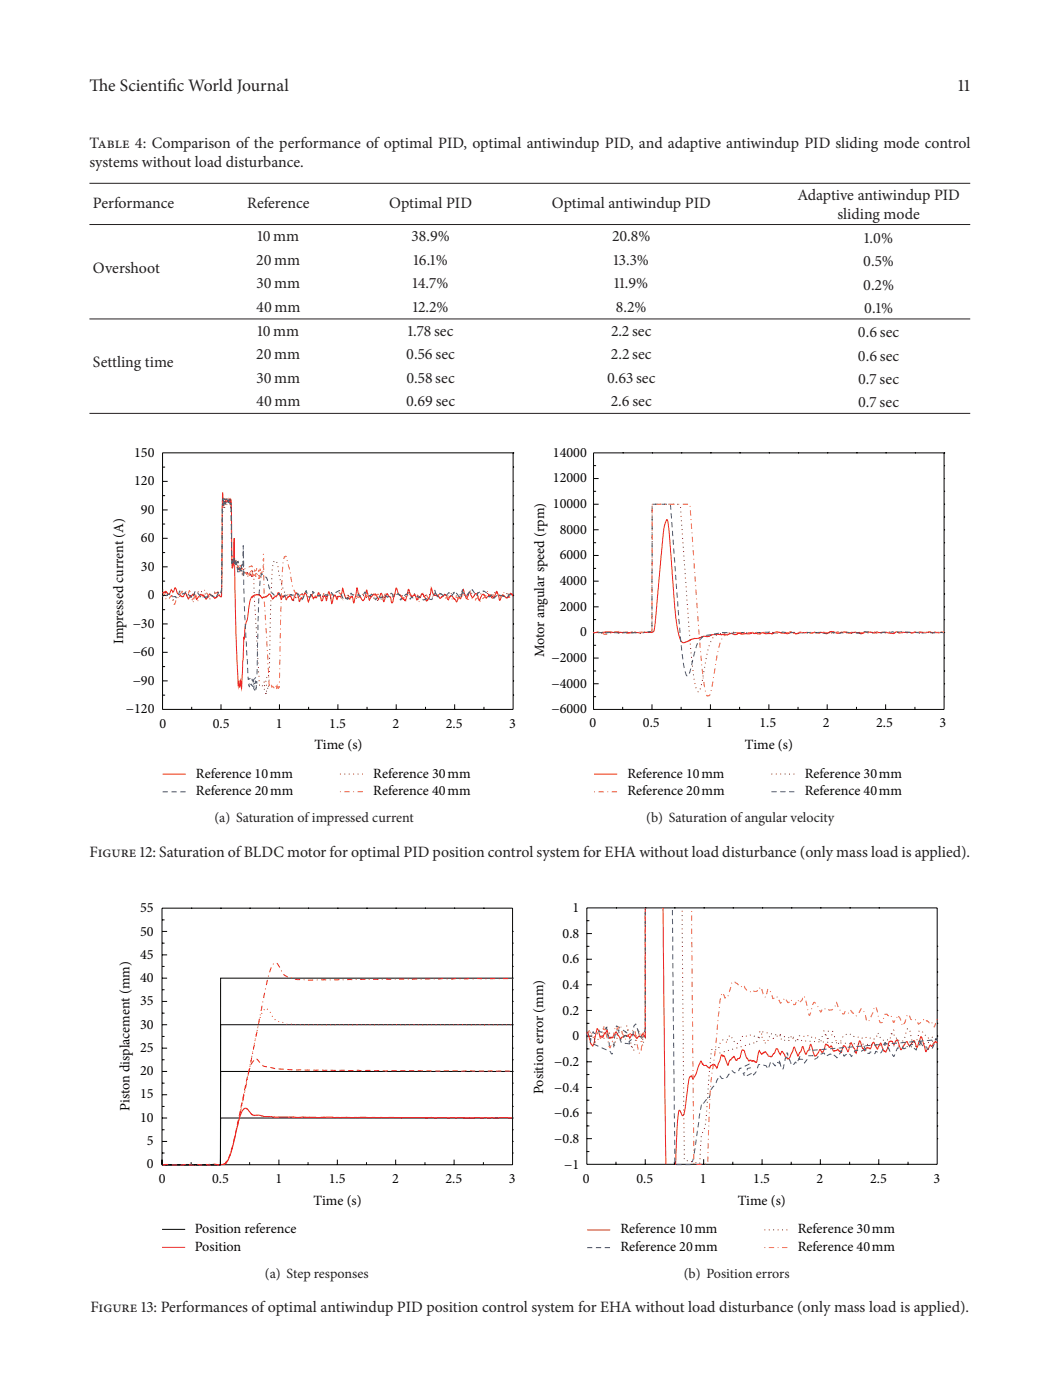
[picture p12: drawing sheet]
<svg xmlns="http://www.w3.org/2000/svg" width="212mm" height="279mm" viewBox="0 0 212 279" stroke-linecap="round" stroke-linejoin="round" font-family="sans-serif">
<path d="M17.8 36.6h175.8M17.8 44.8h175.8M17.8 63.7h175.8M17.8 82.5h175.8" fill="none" stroke="#231f20" stroke-width=".2"/>
<g fill="none" stroke="#040503" stroke-width=".2">
<path d="M32.4 90.4h70v51.2h-70zM32.4 98.9h.5M32.4 96.1h1.1M32.4 93.2h.5M102.4 90.4h.1M102.4 98.9h.1M102.4 96.1h.1M102.4 93.2h.1M118.4 90.4h70v51.2h-70zM118.4 98.1h.5M118.4 95.5h1M118.4 92.9h.5"/>
<path d="M124.2 90.4h.1M130.1 90.4h.1M135.9 90.4h.1M141.7 90.4h.1M147.6 90.4h.1M153.4 90.4h.1M159.2 90.4h.1M165 90.4h.1M170.9 90.4h.1M176.7 90.4h.1M182.5 90.4h.1M188.4 90.4h.1"/>
<path d="M188.4 98.1h.1M188.4 95.5h.1M188.4 92.9h.1M32.4 118.8h1.1M32.4 116h.5M32.4 113.1h1.1M32.4 110.3h.5M32.4 107.4h1.1M32.4 104.6h.5M32.4 101.8h1.1M102.4 118.8h.1M102.4 116h.1"/>
<path d="M102.4 113.1h.1M102.4 110.3h.1M102.4 107.4h.1M102.4 104.6h.1M102.4 101.8h.1M118.4 116h1M118.4 118.5h.5M118.4 113.4h.5M118.4 110.9h1M118.4 108.3h.5M118.4 105.7h1M118.4 103.2h.5"/>
<path d="M118.4 100.6h1M188.4 118.5h.1M188.4 116h.1M188.4 113.4h.1M188.4 110.9h.1M188.4 108.3h.1M188.4 105.7h.1M188.4 103.2h.1M188.4 100.6h.1M32.4 138.7h.5M32.4 135.9h1.1M32.4 133h.5"/>
<path d="M32.4 130.2h1.1M32.4 127.4h.5M32.4 124.5h1.1M32.4 121.7h.5M102.4 138.7h.1M102.4 135.9h.1M102.4 133h.1M102.4 130.2h.1M102.4 127.4h.1M102.4 124.5h.1M102.4 121.7h.1M118.4 139h.5"/>
<path d="M118.4 136.5h1M118.4 133.9h.5M118.4 131.3h1M118.4 128.8h.5M118.4 126.2h1M118.4 123.7h.5M118.4 121.1h1M188.4 139h.1M188.4 136.5h.1M188.4 133.9h.1M188.4 131.3h.1M188.4 128.8h.1"/>
<path d="M188.4 126.2h.1M188.4 123.7h.1M188.4 121.1h.1M38.2 141.1v.5M44.1 140.6v1M49.9 141.1v.5M55.8 140.6v1M61.6 141.1v.5M67.4 140.6v1M73.2 141.1v.5M79 140.6v1M84.9 141.1v.5"/>
<path d="M90.7 140.6v1M96.6 141.1v.5M124.2 141.1v.5M130.1 140.6v1M135.9 141.1v.5M141.7 140.6v1M147.6 141.1v.5M153.4 140.6v1M159.2 141.1v.5M165 140.6v1M170.9 141.1v.5M176.7 140.6v1"/>
<path d="M182.5 141.1v.5M32.3 181.2h70v51.2h-70zM32.3 199.9h1M32.3 197.5h.5M32.3 195.2h1M32.3 192.9h.5M32.3 190.6h1M32.3 188.2h.5M32.3 185.9h1M32.3 183.6h.5M38.1 181.2h.1M44 181.2h.1"/>
<path d="M49.8 181.2h.1M55.6 181.2h.1M61.5 181.2h.1M67.3 181.2h.1M73.1 181.2h.1M78.9 181.2h.1M84.8 181.2h.1M90.6 181.2h.1M96.4 181.2h.1M102.3 199.9h.1M102.3 197.5h.1M102.3 195.2h.1"/>
<path d="M102.3 192.9h.1M102.3 190.6h.1M102.3 188.2h.1M102.3 185.9h.1M102.3 195.2h-58.3v37.2h-11.7M117.1 181.2h69.9v51.2h-69.9zM117.1 199.1h.5M117.1 196.5h1M117.1 194h.5M117.1 191.4h1M117.1 188.9h.5M117.1 186.3h1"/>
<path d="M117.1 183.7h.5M122.9 181.2h.1M128.7 181.2h.1M134.5 181.2h.1M140.4 181.2h.1M146.2 181.2h.1M152 181.2h.1M157.9 181.2h.1M163.7 181.2h.1M169.5 181.2h.1M175.3 181.2h.1M187 199.1h.1"/>
<path d="M187 196.5h.1M187 194h.1M187 191.4h.1M187 188.9h.1M32.3 218.5h1M32.3 216.2h.5M32.3 213.8h1M32.3 211.5h.5M32.3 209.2h1M32.3 206.8h.5M32.3 204.5h1M32.3 202.2h.5"/>
<path d="M102.3 218.5h.1M102.3 216.2h.1M102.3 213.8h.1M102.3 211.5h.1M102.3 209.2h.1M102.3 206.8h.1M102.3 204.5h.1M102.3 202.2h.1M102.3 213.8h-58.3v18.6h-11.7h11.7v-9.3h58.3M102.3 204.5h-58.3v27.9h-11.7M117.1 219.6h.5M117.1 217h1"/>
<path d="M117.1 214.4h.5M117.1 211.9h1M117.1 209.3h.5M117.1 206.8h1M117.1 204.2h.5M117.1 201.7h1M187 219.6h.1M187 217h.1M187 214.4h.1M187 211.9h.1M187 209.3h.1M187 206.8h.1"/>
<path d="M187 204.2h.1M187 201.7h.1M32.3 230.1h.5M32.3 227.8h1M32.3 225.5h.5M32.3 223.1h1M32.3 220.8h.5M38.1 231.9v.5M44 231.4v1M49.8 231.9v.5M55.6 231.4v1M61.5 231.9v.5"/>
<path d="M67.3 231.4v1M73.1 231.9v.5M78.9 231.4v1M84.8 231.9v.5M90.6 231.4v1M96.4 231.9v.5M102.3 230.1h.1M102.3 227.8h.1M102.3 225.5h.1M102.3 223.1h.1M102.3 220.8h.1M117.1 229.8h.5"/>
<path d="M117.1 227.2h1M117.1 224.7h.5M117.1 222.1h1M122.9 231.9v.5M128.7 231.3v1.1M134.5 231.9v.5M140.4 231.3v1.1M146.2 231.9v.5M152 231.3v1.1M157.9 231.9v.5M163.7 231.3v1.1M169.5 231.9v.5"/>
<path d="M175.3 231.3v1.1M181.2 231.9v.5M187 227.2h.1M187 224.7h.1M187 222.1h.1M32.3 245.3h4.6"/>
</g>
<path d="M32.4 118.2h.5a.28 .28 0 0 1 .3-.1 .28 .28 0 0 1 .2 .2l.1 .2 .3 .1 .3-.9 .2 .2a.19 .19 0 0 0 .2 .2 .19 .19 0 0 0 .2-.2l.2-.6h.1l.6 1.3 .7 .5 .3-.1 .2-.4a.25 .25 0 0 1 .3-.2 .25 .25 0 0 1 .2 .3l.3 .8a.5 .5 0 0 1 .5-.4l.4-.5h.3l.4 1 .6-.7a.24 .24 0 0 1 .2-.3 .24 .24 0 0 1 .3 .2h.3l.5 .8 .4-.5a.4 .4 0 0 1 .5-.5l.8 .8 .6-.3 .1-.3h.3l.1 .2 .2 .1 .1-.2 .2-20.6 .2 2.4v-.5l.1 .4 .1-.4 .1-.1 .1 .2 .1-.4 .1 .3 .2-.3 .1 .2 .1-.2 .1 .3 .1-.6 .1 1.1 .1-1 .1 .2 .2 13.5 .2-1.8 .1 1v-.2l.1-5 .4 18.9 .4 9.9v.7l.2-1 .1 1.2 .2-1.2 .2 1.5 .4-10.2 .1 .2 .2-2.3 .5-1.6 .5-3.6 .3-.7 .6-.5h.8l.5 .3a.24 .24 0 0 0 .1 .3 .24 .24 0 0 0 .3-.1l.7-.1 .3-.3a.29 .29 0 0 1 .3-.2 .29 .29 0 0 1 .2 .3l.4 .6 .2-.3 .7-.3 .2-.6 .5 .7 .1 .7 .3-.8 .3 .1a.3 .3 0 0 1 .3 .1 .3 .3 0 0 1 0 .4l.2 .2 .2-.6 .5-.2 .2 .2 .2 .6h.2l.4-1.1 .3-.3 .6 1.8 .2-.8 .3 .2 .1-.1 .5-1.1 .3 .3 .3 1.5 .6-1.5 .5 .9v-.1a.35 .35 0 0 1 .6-.2l.3-.9 .3 .4 .3 1.2 .3-.1 .1-.6a.21 .21 0 0 1 .2-.3 .21 .21 0 0 1 .2 .2l.2 .8 .5-1.8 .3 .9 .3 1.5 .2-.5a1.35 1.35 0 0 1 .4-1.2l.4 .8 .2-.3a.36 .36 0 0 1 .2-.3 .36 .36 0 0 1 .4 .2l.3-1.8 .7 2 .4-.1 .4 .3 .1-.4 .3-.2 .4 1.3 .6-3 .3 1.2 .6 1a.28 .28 0 0 0 .2 .3 .28 .28 0 0 0 .3-.2l.6-1.9 .5 2.1 .6-1 .6-.2 .3 .2 .3 .9 .4-1.2 .2-.1 .5 1.7 .4-1.2a.23 .23 0 0 1 .2-.4 .23 .23 0 0 1 .3 .3l.1 .2 .3 .2 .2 1 .2 .1 .7-2.9 .3 .6a.75 .75 0 0 0 .6 .8l.3 .7 .4 .1 .2 .3 .7-2.3 .5 1.2a.24 .24 0 0 0 .3 .3 .24 .24 0 0 0 .2-.3l.2-.2 .4 1.1h.1l.3-.4 .3-.2v.1l.4-.7 .6 .7 .3 .7 .5-.6 .5-1.9 .3 1.2 .3 .2h.3l.1-.1 .5 .4a.24 .24 0 0 0 .2 .3 .24 .24 0 0 0 .3-.2l.8-.6 .5 1.1 .6-.8h.2l.9 1.2 .4-.9 .3 .3 .1-.1 .5-1.7 .7 1.8 .5-1.4 .4 .8a.31 .31 0 0 0 .4 .3 .31 .31 0 0 0 .2-.4l.1-.1a.31 .31 0 0 1 .4-.2 .31 .31 0 0 1 .2 .4l.3 .9h.1l.6-1.2h.2l.5 .8 .4-.4 .1-.3 .5 .4a.28 .28 0 0 0 .2 .3 .28 .28 0 0 0 .3-.2l.6-1.2 .6 1.8 .4-.9a.24 .24 0 0 1 .3-.2 .24 .24 0 0 1 .2 .2l.6 .5 .3-.3 .4-.7 .2 .3 .1-.1 .2 .4M188.4 126.1l-.9 .2h-1.6l-.3-.2-.8 .2-2.3-.2-.4 .2-2-.1-.7 .1-.6-.2-.6 .3-1.4-.2-1.5 .1-.4-.2-.8 .2-1.5-.2-.9 .4-1-.3-.8 .1-1.4-.2-1.3 .3-1.4-.4-.9 .5-.9-.3-.7 .2-.8-.2-.6 .1-2.3-.1-.8 .3-.9-.4-.7 .4-2-.4-.5 .1-.6 .3h-1.4l-.5-.2-.7 .2-1-.1-.3-.1-.8 .2h-1.5l-.5-.1-.6 .3-1.2-.3-.5 .3-.6-.1-.5 .1-1-.1-.9 .1-1 .4-.8-.1-1 .4-1.3 .2-.8 .4-.9 .3-.4-.4-.5-1.1-.6-3.6-1.2-16.5-.3-2.6-.2-.4-.5 .9-.3 2.1-1.7 18.5a.95 .95 0 0 1-.4 1l-4.9 .1-.3-.2-2.5 .1-.8-.1-3.3 .1M32.4 154.5h4.7M118.5 154.5h4.6M128.7 181.2v25.8l-.2-.3a.25 .25 0 0 0-.1-.3 .25 .25 0 0 0-.4 .2v.1a.23 .23 0 0 1-.2 .2 .23 .23 0 0 1-.3-.2l-.2 .2a.32 .32 0 0 1-.3 .3 .32 .32 0 0 1-.3-.4l-.1-.1a.38 .38 0 0 0-.4-.3 .38 .38 0 0 0-.3 .4 .23 .23 0 0 1-.3 .2 .23 .23 0 0 1-.2-.3 .23 .23 0 0 1-.3 .1 .23 .23 0 0 1-.2-.2l-.7 .3-.4 .4-.6-.7-.2-.7-.5 .7a.42 .42 0 0 1-.5 .4l-.2 .2-.3-.1-.4-1.4-.6 .7-.2 .6-.6-.1-.3-1.2-.3-.4-.7 3.1a.22 .22 0 0 1-.2 .4 .22 .22 0 0 1-.2-.4l-.1-.1-.7-2.2-.1 .2M132.3 181.2l.5 51.2M187 208.2l-.1-.1a.24 .24 0 0 0-.3-.2 .24 .24 0 0 0-.2 .2l-.2 .2a.37 .37 0 0 1-.4 .5l-.2-.2-.4 .8-.3 .1-.2 .4-.7-2.7-.2-.3-.8 2.1-.5-1a.29 .29 0 0 0-.3-.3 .29 .29 0 0 0-.3 .4l-.1 .4a.37 .37 0 0 1-.5 .1 .37 .37 0 0 1-.2-.4l-.1-.3h-.2l-1.1 1.6-.7-2-.3 .3-.3 .6-.2-.1-.2-.4-.3-.1a.51 .51 0 0 0-.5 .7l-.4 1.5-.2-.2a.95 .95 0 0 1-.6-.9l-.3-.7-.6 1.2-.6-1.1a.24 .24 0 0 0-.3-.3 .24 .24 0 0 0-.2 .4l-.1 .2a.5 .5 0 0 1-.4 .7l-.3-.1a.45 .45 0 0 0-.6 .5h-.1l-.2-.5h-.2l-.6-1.5-.7 2.5-.3-.8-.7-1.3-.6 1.8-.6-1a.31 .31 0 0 0-.4-.1 .31 .31 0 0 0-.1 .4l-.3 .8-.7-.6-.4 .3a.33 .33 0 0 1-.5 0 .33 .33 0 0 1-.1-.4l-.1-.4a.23 .23 0 0 0-.3-.1 .23 .23 0 0 0-.1 .2l-.9-.6-.3 1a.35 .35 0 0 1-.1 .5 .35 .35 0 0 1-.4 0l-.3-.5-.7 1.3-.4 .1-.5-1.9-.3-.5-.3 1.1-.6 .9-.6-1.6-1 2-.7-1.8-1.1 2.3h-.2l-.3-.3-.2-.1-.4-.6a.26 .26 0 0 0-.1-.3 .26 .26 0 0 0-.3 0v.1a.21 .21 0 0 1-.2 .3 .21 .21 0 0 1-.2-.3l-.4-.8h-.2l-.4 .9-.4 .4a.29 .29 0 0 1-.2 .3 .29 .29 0 0 1-.3-.1h-.3l-.5-.8h-.3l-.3 .2a.24 .24 0 0 1-.2 .2 .24 .24 0 0 1-.3-.3l-.2-.4-.5 2.2-.2 .2-.6-.4-.3 .1-.3-.2-.2 .2-.5-.8-.3-1.1-.2-.3a.3 .3 0 0 0-.4 0 .3 .3 0 0 0-.1 .4l-.3 1.1-.4 .2a.28 .28 0 0 1-.3 .3 .28 .28 0 0 1-.2-.4l-.1-.1a.22 .22 0 0 0-.2-.3 .22 .22 0 0 0-.2 .3l-.6 .5-.4 1-.6-1.7-.2-.2-.1 .1a.24 .24 0 0 0-.3-.3 .24 .24 0 0 0-.2 .4l-.8 2.3-.5-.8-.4 .1a.52 .52 0 0 0-.5 .7l-.7-.6-.4 .1-.4-.4-.3-.5-1 2.6-.5 .9-.2-.2a.22 .22 0 0 0 0-.3 .22 .22 0 0 0-.3 0 1.01 1.01 0 0 0-.4 1.2l-.8 5.9a.56 .56 0 0 1-.5 .7l-.4-.8-.2-.2-.4 2.5-.3 8.3M102.3 223.1l-47.6-.2h-1.9l-1.1-.3h-1.1l-.5-.3-.7-1-.5-.1-.6 .5-.4 1.1-1.8 7.2-.4 1.2-.6 .9-.6 .3-1 .1h-11.2M32.3 248.9h4.6M117.1 245.5h4.6" fill="none" stroke="#ee2123" stroke-width=".2"/>
<path d="M68.4 119.7v.1" fill="none" stroke="#f47f21" stroke-width=".2"/>
<path d="M48 113v-.1v.8l.1-.1 .1 .2 .1-.5 .1 .4 1.9-.8-.1 .1 .5 .4 .1 .9-.1-.2 .5-.3v-.3l.1 .5 .6 .1v-.6v.3h-.3v.2v.9h.2v-.2l-.1-.2 .1 1-.3-.2-.2-.2 .1-.7v.2l-.1 .1-.2-.3-.2 .3 .1 .6 .1-.2-.5-.3v.4l-.3-1.7-.2 1.3 .3 .2-.4-1-.1 .7-.2 .1 .1-.8-.4 .9-.1-.6-.1 .4-.1-.5-.1 .5-.1-.6-.1 .3-.1-.2-.2 .1 .1-.4-.1 1-.6-.5-.1-1.1-.1 .3-.2-1v.9l-.5-.4v-.1h.4l-.2 .2v-.6h-.1v-.9l.1 .2 .4 .1v.1l-.7 .2v.4l-.1-.4h-.1l-.1-.3-.2 .5-.1-.3h-.1l-.2-12.4 .1 .3-.4-.1v.2l-.1-.3v.2l-.1-.2-.4 .1v.1h.2l-.1 .8-.4-.2 .3-.6v-.5l.3-.2 .5 .1v.1l-1.5-.1 .1 1 .1-.1v-.4l.1 .2 .1-.1h-.4v-.1l.2 1.1-.3-.4-.1 17.6-.5-.4h-.2l-.1 .3-.2 .2-.1-.1-1 .6-.3 .5-.9-1.7-.2 .8-.7 .4-.5 1-.5-1.1-.5 1.4 .2-.9-.3 .5-.4-1.7-.2-.1v-.2l-.2 .7h-.2l-.1-.2a.22 .22 0 0 0-.2-.2 .22 .22 0 0 0-.2 .2l-.6-.3 .1 .1-.5 .5-.3 .6-.4 .2-.2 .9-.3 .3-.4-1.7-.6 .6-.5 .2-.7-1.5M102.2 118.5l-.5 .7-.6-.9h-.6l-.4 .8-.5-.3-.4-.7-.5 .8-1.1-.3-.3-.6-.4 1-.7 .5-.4 .6-.4-.8-.4 .2a.24 .24 0 0 1-.1 .2 .24 .24 0 0 1-.3 0l-.7-.4-.6 .3-.3-.7-.5-.3-.7 .3-.3 .3h-.8l-.6 .4-.4-.5-.1 .2-.7 .1-.7-.9-.3-.1-.7 .6-.6 .1-.5-.1-.2 .2h-.5l-.4-.6-.6-.2-.2 .1-.4 .8-.4-.1 .1 .9 .2-.2-.2 .2-.3-1.5-.3-.2-.3 .5-.4 .2-.8-.9-.6 1-.5 .2-.4-.9-.6 .2h-.5l-.1-.2-.4 .7-.5-.1-.6-.6h-.3l-.6 1-.7-1-1.1 .5-.5-.5-.2 .1-.2 .5-1.2-.3-.1-.2-.3-.1-.5 .8-.6-.6v.1l-.5-.2-.6 .6-.5-.4a.31 .31 0 0 0-.4-.2 .31 .31 0 0 0-.2 .5h-.5l-.2-.5-.3-.3-.5 .8-.4-.1-.6-.4v.2l-.7-.2-.4 .4-.6-.4 .1-.1-.5 1.1-.4-1.2-.6 1-.6-1-.4 .5a.29 .29 0 0 1-.2 .3 .29 .29 0 0 1-.3-.1l-1.4-.5-.4 .5-.4 .1-1-1.9-.5-3-.7-2.9-.2-.4v.1h-.3l-.3 1.7-.2 4.4-.5 19.9-.2 .3-.2-.9-.1 .9v-.9l-.2 .6-.1-.1-.1 .4-.4-.4-.2 .1 .1-.6v.1l-.3 .3v-.1h-.3v-.4l-1-16.2-.1-5.3-.6 .3v.1l.1-.7h-.1l.2-.3v.1l.1-.6 .3 .5-.1-1 .1-3.2v.3M188.3 126.1l-1.1 .2-1.2-.2-.3 .2-.7-.1-1.5 .1-.6-.2-1.4 .3-3-.2-7.1 .1-1.4-.2-.8 .3-.5-.2-.9 .1-.7-.2-1.2 .3-1.6-.2-.6 .1-1-.1-.7 .1-4.4-.1-.4 .1-2.5-.1-.7 .2-.7-.2-.9 .1-2-.2-1.6 .2-.6-.2-3 .5-.6 .1-.3 .3-.6 1.2-.7 2.9-1.1 6.9-.4 .8-.4 .1-.6-2.3-.6-5.4-2.3-30.6h-7.5v24.4a1.11 1.11 0 0 1-.3 1.1l-2.3 .2-.7-.2-1.9 .3-.8-.1-.6-.3-1.5 .2-.7 .4h-.6l-.8-.4-1.1 .2-.4-.2M67.8 158h4.6M118.5 158h4.6M128.7 181.8v23.4v.3l-.1-.2-.1 .2-.2 .7-.5 4h-.3l-.2-.8-.7-3.9-.4 .1-.3 .7-.7 .3-.3 .8-.7-1.1-.4-1.7-.3 .1-.3 .7-.1-.2a.22 .22 0 0 0-.1-.3 .22 .22 0 0 0-.3 .2l-.5 3-.4 .7a.2 .2 0 0 1-.1 .3 .2 .2 0 0 1-.2-.3l-.9-4.1-.2 .7 .4 .3a1.29 1.29 0 0 0-.7 1.1l-.3 .4-.4-1.1-.5-.2-.1 1-.5 .2-.4-1.2-.3-.2-.3 .7-.2 1.5M187 203.3l-.6 1.7-.3-.7-.3-.2a.2 .2 0 0 1-.2 .2 .2 .2 0 0 1-.2-.2l-.5-.4a.2 .2 0 0 1-.2 .1 .2 .2 0 0 1-.2-.1l-.2-.2-1 .9-.5-.9-.6 .2-.5-.3-.4-.9-.3 .1-.5 1.5-.5 .5v.1l-.3-1.2-.6-.9-.3 .8-.5 .7-.5-1.4-.4 .1-.4-.4h-.5l-.5 1.7h-.4l-.8-2.9-.3-.3-.3 1.1-.7 1.6-.5 .3-.7-2.3-.5-.3-.5 .9-.5 .6-1.1-1.2-.5 .7-.5-.4h-.1a.33 .33 0 0 1-.1 .4 .33 .33 0 0 1-.4 0l-.8-.9-.4-1.4-.3 .9-.5 .6-.7 .1-1.3-.4-.3 .8-.9-1.6-.5-.4-.3 .5-.4 1.7-.2 .4-.8-3.4-.4-.5-.3 .9-.4 .4 .1 .1-.6-.6-.4 .9-.3 .1-.4-.7a.22 .22 0 0 0-.2-.3 .22 .22 0 0 0-.2 .3l-.4 .3-.4-.7a.22 .22 0 0 0-.3-.2 .22 .22 0 0 0-.1 .3l-.7 .7-.3-.7-.2-.1-.2-.6-.8 .5-.6-1.7-.4-.2-.6 1.6 .1-.1-.3-.2-.2-.4-.3-1.3-.3 .1-.2 .5a.28 .28 0 0 0-.3-.1 .28 .28 0 0 0-.1 .4l-.5-.1a.36 .36 0 0 0-.6 .1l-.8-.1-.5-.6-.2-.5-.8 .3-.6-.7-.5-.4-.5 .3-.6 2.3-.3 .6h-.5l-.3-1-.5 .6-1.2 11.9-.8 5.7-.6 15.9-2.8 .3-.4-51M152.5 249h4.6" fill="none" stroke="#f47f21" stroke-width=".2" stroke-dasharray=".2 .7 1.1 .7" stroke-linecap="butt"/>
<path d="M32.5 117.7l-.1 .1 .7 .7 .7 .2 .4-.1 .4 1.2-.1-.2 .6-.5h.6l.7-.7 1 .6 .9-.2 1.7-.9-.1 .1 .7 .2 .6 .7 .6 .7-.1 .1 1.3-1.7v.1l.6 .4h.6v.1l.1-16.3 .8-1.7-.3 .1v.4l-.5 .3v-.1l.3-.8-.1-.7v.1l.7-.3 .3 .3-.1 .2 .4-.5 .2 .5 .1 1.1 .2 11.3-.1-.5 .3-.2-.3-.9 .6 .3 .1 .8-.2 .4h.5l.2-.3 .1 .6-.5 .2 .4 .3-.1 .3 .2 .2h.3l-.1-.4 .3-.6 .1 .8 .5 .2-.3 .9 .4-.3 .1 .1 .3-.4 .3 .2-.2 .7 .3 .2 .7-.1v.1l-.3-.2 .3-1 .2 .1v.4l.2 .2 .1 4.5 1 17.2 .1 .6 .3-.1 .5 .4 .6 1.6-.4-.8h.4v-.4l.3-.1-.2-.3 .4-.4-.3 .1-.1-.4-.3 .7-.5-.6 .3-.8 .2 .3 .1-.4h.6v.2l-.6-1 .6-.1 .4-16.3 .2-5.3 .3-1.2 .6 .1v-.1l.3 1 .3 2.2 1 3 .7 .6h.8l.7 .4-.4 .8 1-1.6 .9 .1 .6-.2 .5 .9 .7-.5 .9 .4 .6-.3 .7 .3v-.2l.9 .2 .8 .4 .4-.6 .7 .1 .8 .4 .8-.8 .9 .3v.1l.6 .3 .9 .2 1-.8 .8 .5-.1 .1 .9-.4-.1 .2 1.6 .8 .8-.4 .1 .1 1.2-1.3 .8 .4 1.6-.2 .6 .7 .5-.2 .5-1-.1-.1 .6 1.1v-.1l.7-.4 .8 .5 .6-.4 .8 .3 .6-.2h.8l.8 .3 .8-.3 .4-.4 .9 .7 .6-.2 .4-.8 .8 .9 .7-.1 .4-.8 .8 1 .5-.3 .4-.9 .5 1.1 .6-.1 .7-.7 .6 .8 .7-.5 .7 .1 .5 .9 .1-.2a1.77 1.77 0 0 1 .8-1.2v-.1l.8 1.1h.5l.6-.6 .8 .4M187.8 126.2l-2.1 .2-1-.3-1 .3-1-.2-2.2 .1-1-.2-.9 .3-1-.3-2.4 .2-1.1-.1-.9 .1h-2l-1-.2-1 .3-2.1-.3-.8 .3-2.2-.2-1.9 .2-4.2-.2-8.9 .1-3-.1-1.1 .2h-.9l-1.1 .3-.8 .6a18.1 18.1 0 0 0-1.7 6.5l-.6 3.4-.5 .9h-.1l-.5-1-.7-4.4-.8-8.9-1.5-22.6-.6-.6h-4.4l-.7 .3v25l-.6 .3h-1l-1 .3-1-.4-2.1 .1-.9 .2-1.1-.2-2.1 .2-1.9-.3M67.8 154.5h4.6M153.9 154.5h4.6M128.7 181.5v-.1M136.1 181.8l.4 49.7 3.1 .7 .3-5.4 .5-1.1a7.7 7.7 0 0 0 .5-3.3l.5-7.6 .6-5.3 .5-.1v.2l.9-.2 .3-1.2 .6-.7 .7 .7 .2-1.2 .5-.4 .6 1.1 .6 .6 .8-.5 .5-1.1 .9 .1 .9-.3 .6 .4 .8 .1v-.1l.9 .2 .3 1.2v-.1l.5-.2 .4-1.1 .7 .4 .9-.6 .6-.1v-.2l.3 1.2h1.5l.5-1h.1l.5 1.1 .5 .1-.1 .1 .5-1.2 .8 .1 1.3-.1 .7 .5h.9l.6 .7 .3-1.2 .9-.1 .3 .9v.1l-1-1.8 1.9 .1-.3 .8 .7 .2 .3 1.2 .6 .2 .7-1.5 .9-.5 .7 .1 .7 .5 1 .1 .7 .3 .1-.2 .9-.1a1.61 1.61 0 0 0 1.4 .3l.7-1.2-.1 .2 .4 .8 .5 .5 .9-.1 .5 .1 .8-2v.1l-.6 .8 1 .1 .3 1h.1l.8 .3 .5-.3 .6-2.3v.1l.6 .4 .4 2.2 .8-.1 .6-2.3 .7 .4 1 1.2 .8-.3 .9 .7-4.4 1.3-21.8-1.1-9.1-2v.1l.6 .2-1.1 1.8h.1l-8.2 2.4M117.1 207l.1-1.2v.1l.7 .1 .3 1.2 .8 .3-.6 .7 .1 .1 2.9-3.1v-.1l-.3-.1-.1 .1-1.5 .5 .1 .1-.5 .8 1.5 .8-.5-.6 .8-.6 .7 .1 .4 1.2 .7 1.4 .1-.1-.6-.4 .8-.6 .4-2.1 .9 .7-.1-.1 .6-.4 .5-.1-.2-1 .7 3.2 .6 1.8 .1-.1-.5-.8 .7-.2 .3-2.3h.6v.1l-.3-1.1 1.3 3.2-.5 .1-.3-1.2h.9v-25.9M152.5 245.4h4.6" fill="none" stroke="#7b1214" stroke-width=".2" stroke-dasharray=".2 .7" stroke-linecap="butt"/>
<path d="M101.9 118.8l-.2-.1a.3 .3 0 0 0-.3 .1 .3 .3 0 0 0-.1 .3l-.2 .1-.3-.2-.1 .1-.9-.3-.1 .1-.4-.2-.8 .7-.3-.7-.6 .5-.4-.8-.9-.5-1 .5-.3 .5-.8-1.2-.1 .2-.2-.1-.8 1.1-.9-.8 .2-.5-.7 1.8-.9-1.4-.2 .4-.6 .5-.4-.6-.8 .8-1.1-.7-.3 .8-.8-1.3 .1-.2 .2 .6-.6 .9-.1 .5-.4-.1-.2-.4-1.1 .6-.4-.5-.6-.1-.3-.2-.8 .3a.31 .31 0 0 0-.4 0 .31 .31 0 0 0-.1 .3l-.5-.6-.1-.4h-.2l-1.3 1.1 .1 .1 .3-.6-.7-.7-.4 .4-.6 .2-.4-.7-.8 .8-.5-.6-.8 .7-.5-.5-.6 .9-.1-.5-.6-.6-.6 .4-.8-.8-.3 .5-.5 .3-.4-.4-.1 .2h-1.1l-.3-.4-.5 .5-.2 .7-.6-.4-.3 .3-.7-1.6-.7 .3-.5 .7-.4-.6-.8 .5-.3-.1-.2 .1-1-.1-.1 .2a.24 .24 0 0 1-.2 .1 .24 .24 0 0 1-.2-.2l-1.1-.8 .3 .7-.6-.1-.3 .7-.6-1.4-.8 1.8-.7-1.1-.3-.1-.3 .2-.8 .1-.2-.2-.3 .3-.8-.1-.3 .4-.2 .1-.7-.9-.2 .3-.8 .2-.1-.3-.4-.3-.5-1-.6-2.1-.2-.2-.7-.5-.1 .1-.2 1.6-.3 3.6-.3 15.2-1.7 1.7 .2 .4v-.2l1.1-.5 .1-.9v.8l.3-.3-.2 2.1-.5-.7 .1-.5h-.2l-.1 .3-.1-.4-.2-.2v.1l.1-.4 .3 .1v-.6l-.2-.1-.1-.5-.7 .4-.7-12.6-.3-14.1 .1 4-.1-.9v.7l-.2-.4v.6l-.1-.1v.7l-.2-.3v.7h.3v.7l.3 .1v-.7l-1.2 .1 .1-.7 .3 .1v-.1l-.4 .3-.2-1.4h-.4v.3l-.1-.3h.8v-.2v.4l-.5 .3 .1-.8-.2-.1v-.7l-.3 .4v.6l-.2-.2v.4v-.2l-.2 .2-.1-10-.1-1.5 .1-.3-.6-.4 .3-.1 .1-.5v.2h-.3l-.1 .4-.2-.7v.3l-.8-.3-.1-.3v.3l.6 1.4 .1-.7-.3 .2v-.3v.4l-.1 .2-.1-.1v.3l-.1-.3h-.1l-.2 13.3a16.5 16.5 0 0 1-.2 4.5l-.3-.3-.7 1.2-.1-.2h-.4l-.7-.6-.3 .2-.2 .4-.5 .1-.2-.2-.5 .1-1.1-1.1-.6 1.4-1.3-1.3-.2 .3-.7 .2-.4-.6-.3 1.1a.23 .23 0 0 1-.3 .2 .23 .23 0 0 1-.2-.2h-.9l-.3-.5-.9 .6h-.3l-.2-.3M188.3 126.3l-3.5-.1-1.4 .2-3.2-.4-1.4 .2-.7-.1-.9 .2-.6-.2-.9 .2-3.2-.2-.3 .2-3.5-.1-1.3 .2-.4-.1-2.8 .1-.4-.2h-2.8l-.3 .2-2.1-.2-1.1 .1-1.4-.2-1.6 .2-.6-.2-6.5 .2-.4-.1-.9 .2-1.9-.2-3.9 .8-1 1-.8 2.3-.8 3.8-.4 .7-.2 .1-.2-.3-.5-1.8-.7-6.5-2-25.7h-3.6v25.4l-1.2 .3-1.7-.1-1.4 .2-.4-.2-1.8 .2-1.7-.2-1.1 .1-1.9-.1-.5 .2M32.4 158h4.7M153.9 158h4.6M134.2 181.6l.4 50.8h3.3l.1-.1 .4-1.4 1.6-10.5a.27 .27 0 0 1 .1-.3 .27 .27 0 0 1 .3 0l.8-1.1 .4-.1 .3-1.5 .9-1 .2-.8 .6-1 .4 .7h.8l1.3-1.6 .5 .4 .8-.4 .2-.5 1.9-.8 .2 .7-.6 .2-.2 .7-.7 .2 .4 .7 1.5-.8 .1 .5 .6-.6 .6-1.6 1.5 .3 .4 .6 .3-1.1 .3-.4 .8 .9 .2-.7 .7 .2-.2-.8 .5 1.9 .3 .1 .5-2.2 .7-.4-.4-.7 .9 2.5 .6-.3a.23 .23 0 0 1 .2-.3 .23 .23 0 0 1 .2 .3l.8-1.7-.3 .8h.8l.3 .8 .8-1.5h.9l.3 .7 .6-.3 .4-.7 .9-.2 .3 .6 1-.5a.23 .23 0 0 0 .2 .3 .23 .23 0 0 0 .3-.2l.8 .7 .8-1.4 .6 1.1 1-.6 .4 .7 .5-.5 .3-.7 .8-.1 .1 .2h.3l.9-.5-.1-.5h-.1l.6 1.5v-.1a.32 .32 0 0 0 .5-.3l.8 .2 .1 .2 .3-.5 .6 .4 .3-.1 .7-1.3 .2-.8 .4 .4 .7 1.8 .7 .7 .7-1.8 .8 .2a.23 .23 0 0 1 .2-.2 .23 .23 0 0 1 .2 .2l.9-.4 .3 .1 .1-.4 .4-.2 .4 .8 .4 .4 .1-.7 .9-.8-.2-.4h-.2l-.1 .1 1.2 1.3 .4-.2 .1 .5h.9l.8-2 .1-.1 .2 .2-25.1 2.1-.2-.3-.2 .4M122.2 210.1v.1a.24 .24 0 0 1-.3 0 .24 .24 0 0 1-.1-.3l-4.1-1.8 .2-.8-.7-.2-.1-.7 1.1-.1 .1-.4 .3 .4 .8-.2a.28 .28 0 0 1 .3-.3 .28 .28 0 0 1 .3 .2l.7-.4 .3-.6 .6 3.8 .8 .3 .3-2.6 .8-.2-.1-.7-.6-.1 .2-.8 2 1.4 .1 .2 .1 .5-.7-.1-.1 .7h-.7l.3 .7 2 .3-.4-.2-.1-.3 .7-.6 .3-2.5 .3-.4 .8 2.5 .7 .1 .2-.6a19 19 0 0 0 .2-5.5v-19.7M117.1 249h4.6" fill="none" stroke="#2f4ea1" stroke-width=".2" stroke-dasharray="1.1 .7" stroke-linecap="butt"/>
<path d="M102 204.5h-38.4l-6.4-.1-.9-.4-1.1-.2-.8-.8-.6-1.2-.8-.6-.7 .9-.4 1-5.3 24.9-1 3.2-.7 1.2-6.2 .1-1-.1-1.1 .1-4.3-.1" fill="none" stroke="#ee2123" stroke-width=".2" stroke-dasharray=".2 .7" stroke-linecap="butt"/>
<path d="M102.3 195.3l-25.5 .1-14.4 .2-3-.1-2.1-.6-.6-.3-1.4-2.3-.6-.1-.6 .9-.9 2.9-5.6 27.8-1.3 5.4-.8 2.3-.6 .7-.9 .3-1.2-.2-.9 .2h-2.8l-2-.1-.9 .1-3.9-.1" fill="none" stroke="#ee2123" stroke-width=".2" stroke-dasharray=".2 .7 1.1 .7" stroke-linecap="butt"/>
<path d="M101.8 213.8l-43.4-.3-3.5-.2-2.2-.5-1.4-1.4-.4-.1-.8 1-.5 1.8-3.3 14.9-.6 2-.6 1-.7 .4-1.6 .1-3.5-.1-1 .1-.6-.1-1.4 .1h-4" fill="none" stroke="#ee2123" stroke-width=".2" stroke-dasharray="1.1 .7" stroke-linecap="butt"/>
<g font-size="3.5" fill="#231f20">
<text x="17.8" y="18.2">T</text>
<text x="17.8" y="18.2">he Scientif</text>
<text x="33.4" y="18.2">ic World Journal</text>
<text x="191.2" y="18.2">11</text>
</g>
<g font-size="3.2" fill="#231f20">
<text x="17.8" y="29.6">Table 4: Comparison of the performance of optimal PID, optimal antiwindup PID, and adaptive antiwindup PID sliding mode control</text>
<text x="17.8" y="33.2">systems without load disturbance.</text>
<text x="18.5" y="41.5">Performance</text>
<text x="49.3" y="41.5">Reference</text>
<text x="77.7" y="41.5">Optimal PID</text>
<text x="110.1" y="41.5">Optimal antiwindup PID</text>
<text x="159.1" y="39.9">Adaptive antiwindup PID</text>
<text x="167.1" y="43.6">sliding mode</text>
<text x="51.1" y="52.8">20mm</text>
<text x="51.4" y="48.2">10mm</text>
<text x="82.1" y="48.2">38.9%</text>
<text x="82.5" y="52.8">16.1%</text>
<text x="122.1" y="48.2">20.8%</text>
<text x="122.4" y="52.8">13.3%</text>
<text x="172.2" y="53.1">0.5%</text>
<text x="172.4" y="48.4">1.0%</text>
<text x="18.5" y="54.4">Overshoot</text>
<text x="51.1" y="57.5">30mm</text>
<text x="82.3" y="57.5">14.7%</text>
<text x="122.5" y="57.5">11.9%</text>
<text x="172.2" y="57.8">0.2%</text>
<text x="51.1" y="62.2">40mm</text>
<text x="82.3" y="62.2">12.2%</text>
<text x="122.9" y="62.2">8.2%</text>
<text x="172.4" y="62.5">0.1%</text>
<text x="51.1" y="71.7">20mm</text>
<text x="51.4" y="67">10mm</text>
<text x="81.1" y="71.7">0.56sec</text>
<text x="81.3" y="67">1.78sec</text>
<text x="121.9" y="71.7">2.2sec</text>
<text x="121.9" y="67">2.2sec</text>
<text x="171.2" y="67.3">0.6sec</text>
<text x="171.2" y="72">0.6sec</text>
<text x="18.5" y="73.2">Settling time</text>
<text x="51.1" y="76.4">30mm</text>
<text x="81.1" y="76.4">0.58sec</text>
<text x="121.1" y="76.4">0.63sec</text>
<text x="171.2" y="76.6">0.7sec</text>
<text x="51.1" y="81">40mm</text>
<text x="81" y="81">0.69sec</text>
<text x="121.9" y="81">2.6sec</text>
<text x="171.2" y="81.3">0.7sec</text>
<text x="17.8" y="171">Figure 12: Saturation ofBLDC motor for optimal PID position control system for EHA without load disturbance (only mass load is applied).</text>
<text x="18" y="261.9">Figure 13: Performances ofoptimal antiwindup PID position control system for EHA without load disturbance (only mass load is applied).</text>
</g>
<g font-size="2.8" fill="#040503">
<text x="26.8" y="91.1">150</text>
<text x="110.3" y="91.2">14000</text>
<text x="26.8" y="96.8">120</text>
<text x="110.3" y="101.4">10000</text>
<text x="110.3" y="96.3">12000</text>
<text x="28.1" y="102.5">90</text>
<text x="111.7" y="106.5">8000</text>
<text x="28.1" y="113.9">30</text>
<text x="28.1" y="108.2">60</text>
<text x="111.7" y="111.6">6000</text>
<text x="29.5" y="119.6">0</text>
<text x="111.7" y="116.7">4000</text>
<text x="26.5" y="125.3">−30</text>
<text x="111.7" y="121.9">2000</text>
<text x="24.6" y="128.5" transform="rotate(-90 24.6 128.5)">Impressed current (A)</text>
<text x="26.5" y="130.9">−60</text>
<text x="108.6" y="131.2" transform="rotate(-90 108.6 131.2)">Motor angular speed (rpm)</text>
<text x="115.7" y="127">0</text>
<text x="26.5" y="136.6">−90</text>
<text x="110" y="137.2">−4000</text>
<text x="110" y="132.1">−2000</text>
<text x="25.1" y="142.3">−120</text>
<text x="110" y="142.3">−6000</text>
<text x="31.8" y="145.3">0</text>
<text x="42.4" y="145.3">0.5</text>
<text x="55.1" y="145.3">1</text>
<text x="62.7" y="149.5">Time (s)</text>
<text x="65.7" y="145.3">1.5</text>
<text x="78.3" y="145.3">2</text>
<text x="88.9" y="145.3">2.5</text>
<text x="101.6" y="145.3">3</text>
<text x="117.6" y="145.2">0</text>
<text x="128.3" y="145.2">0.5</text>
<text x="140.9" y="145.2">1</text>
<text x="148.6" y="149.5">Time (s)</text>
<text x="151.5" y="145.2">1.5</text>
<text x="164.2" y="145.2">2</text>
<text x="174.8" y="145.2">2.5</text>
<text x="187.4" y="145.2">3</text>
<text x="39.1" y="155.2">Reference 10 mm</text>
<text x="74.5" y="155.2">Reference 30 mm</text>
<text x="125.2" y="155.2">Reference 10 mm</text>
<text x="160.6" y="155.2">Reference 30 mm</text>
<text x="39.1" y="158.7">Reference 20 mm</text>
<text x="74.5" y="158.7">Reference 40 mm</text>
<text x="125.2" y="158.7">Reference 20 mm</text>
<text x="160.6" y="158.7">Reference 40 mm</text>
<text x="27.9" y="182.1">55</text>
<text x="114.2" y="182">1</text>
<text x="27.9" y="191.4">45</text>
<text x="27.9" y="186.7">50</text>
<text x="112.2" y="187.1">0.8</text>
<text x="27.9" y="196">40</text>
<text x="112.2" y="197.4">0.4</text>
<text x="112.2" y="192.3">0.6</text>
<text x="27.9" y="200.7">35</text>
<text x="112.2" y="202.5">0.2</text>
<text x="27.9" y="209.9">25</text>
<text x="27.9" y="205.3">30</text>
<text x="114.2" y="207.6">0</text>
<text x="27.9" y="214.6">20</text>
<text x="110.6" y="212.7">−0.2</text>
<text x="25.8" y="221.7" transform="rotate(-90 25.8 221.7)">Piston displacement (mm)</text>
<text x="27.9" y="219.2">15</text>
<text x="108.4" y="218.4" transform="rotate(-90 108.4 218.4)">Position error (mm)</text>
<text x="110.6" y="217.9">−0.4</text>
<text x="27.9" y="223.8">10</text>
<text x="110.6" y="223">−0.6</text>
<text x="29.3" y="233.1">0</text>
<text x="29.3" y="228.5">5</text>
<text x="110.6" y="228.1">−0.8</text>
<text x="112.6" y="233.2">−1</text>
<text x="31.7" y="236.2">0</text>
<text x="42.3" y="236.2">0.5</text>
<text x="54.9" y="236.2">1</text>
<text x="65.6" y="236.2">1.5</text>
<text x="78.2" y="236.2">2</text>
<text x="88.9" y="236.2">2.5</text>
<text x="101.5" y="236.2">3</text>
<text x="116.3" y="236.2">0</text>
<text x="127" y="236.2">0.5</text>
<text x="139.6" y="236.2">1</text>
<text x="150.3" y="236.2">1.5</text>
<text x="162.9" y="236.2">2</text>
<text x="173.6" y="236.2">2.5</text>
<text x="186.2" y="236.2">3</text>
<text x="62.6" y="240.4">Time (s)</text>
<text x="147.2" y="240.4">Time (s)</text>
<text x="38.9" y="246">Position reference</text>
<text x="38.9" y="249.7">Position</text>
<text x="123.8" y="246.1">Reference 10 mm</text>
<text x="123.8" y="249.7">Reference 20 mm</text>
<text x="159.2" y="246.2">Reference 30 mm</text>
<text x="159.2" y="249.7">Reference 40 mm</text>
</g>
<g font-size="2.8" fill="#231f20">
<text x="42.8" y="164.1">(a) Saturation ofimpressed current</text>
<text x="128.9" y="164.1">(b) Saturation ofangular velocity</text>
<text x="52.9" y="255.1">(a) Step responses</text>
<text x="136.4" y="255.1">(b) Position errors</text>
</g>
</svg>
